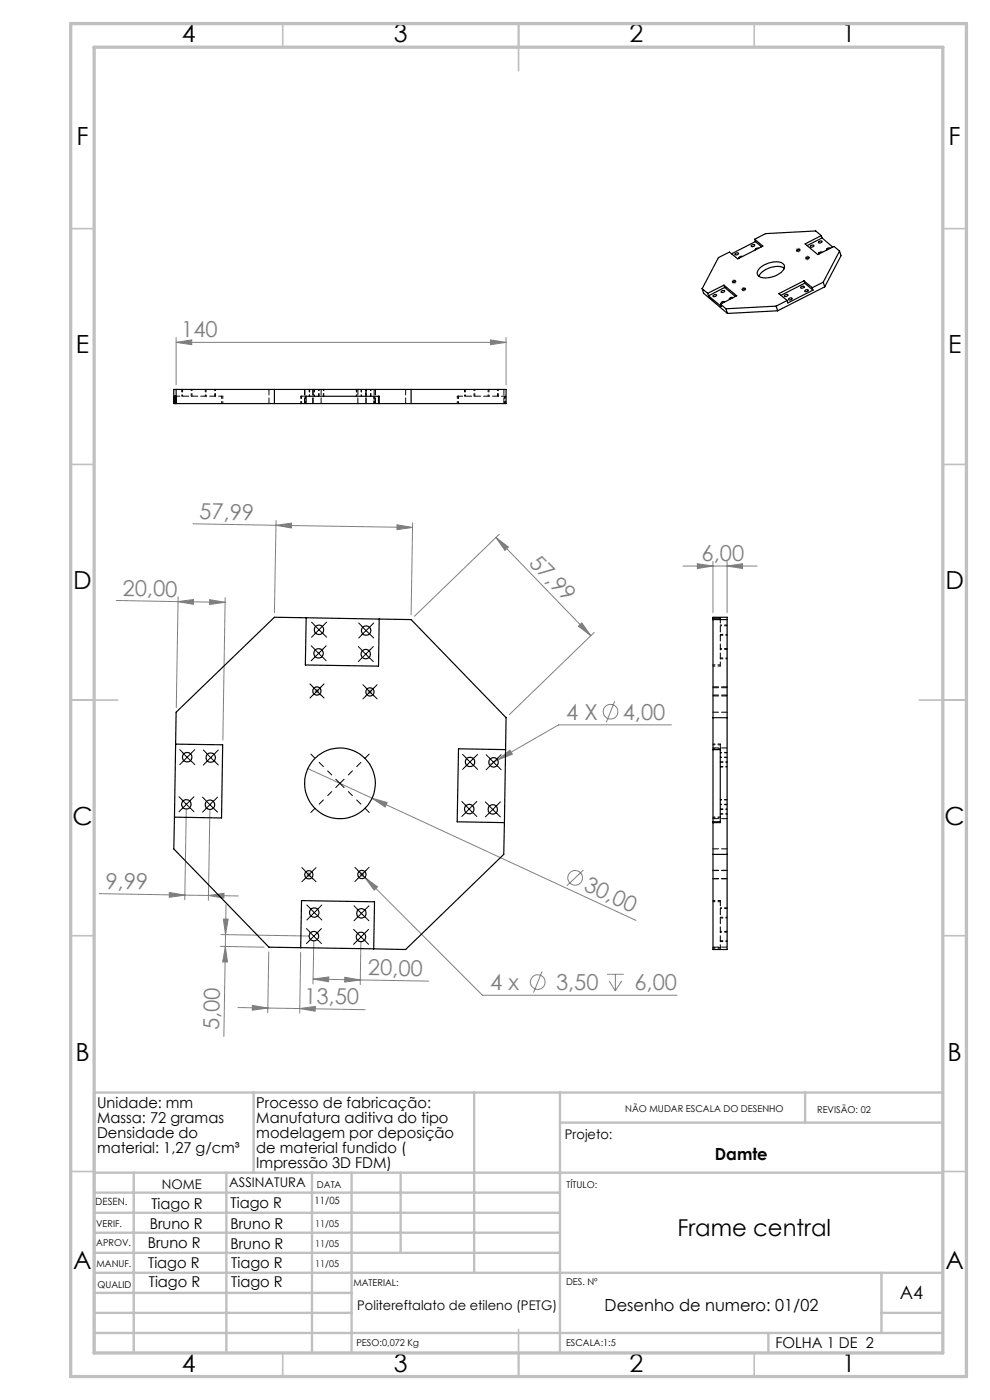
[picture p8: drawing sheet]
<svg xmlns="http://www.w3.org/2000/svg" width="210mm" height="297mm" viewBox="0 0 210 297" stroke-linecap="round" stroke-linejoin="round" font-family="sans-serif">
<g fill="none" stroke="#808080" stroke-width=".21">
<path d="M155.2 59.8h1M155.4 59.4l.7 .7M155.7 59.2v1.1M156.1 59.4l-.7 .7M168.8 53.1h1M168.9 52.7l.8 .7M169.3 52.6v1M169.7 52.7l-.8 .7M170.8 54.7h1M170.9 54.4l.7 .7M171.3 54.2v1M171.6 54.4l-.7 .7"/>
<path d="M37.4 72.6l3.3-.5v1zM37.4 71.6v10M37.4 72.6h70M104 72.1l3.4 .5-3.4 .5zM107.4 71.6v10M157.3 61.3h1M157.4 61l.7 .7M157.8 60.9v.9M158.1 61l-.7 .7M40.9 111.1l17.6 .3M58.5 111.4l29 .5M58.5 111.4l3.3-.4v1z"/>
<path d="M58.6 110.4l-.4 19.6M84.2 111.3l3.3 .6-3.3 .5zM87.5 110.9l-.3 19.5M105.2 114l20.1 20.9M105.2 114l2.6 2.1-.7 .7zM105.9 113.3l-18 17.4M147.9 119.6l3.3 .5-3.3 .5zM151.2 119.1v10.9M154.2 119.1v10.9M24.7 127.4l13 .2M37.7 127.6l3.4-.4-.1 1zM37.7 127.6l10.1 .2"/>
<path d="M37.8 126.6l-.4 23.5M44.4 127.2l3.4 .6-3.4 .4zM47.8 126.8l-.5 30.2M122.7 132.9l.7-.8 1.9 2.8zM126 134.2l-17.9 17.4M144.9 120.1h15.7M154.2 120.1l3.3-.5v1zM66.7 146.6h1M66.9 146.3l.7 .7M67.2 146.1v1M67.6 146.3l-.7 .7M78 146.8h1"/>
<path d="M78.1 146.4l.7 .7M78.5 146.3v1M78.8 146.4l-.7 .7M130.4 148.8l-1.8 4.4M142.4 153.8h-23.9l-12.9 7.4M39.5 171.6l-.3 19.3M44.5 171.7l-.3 19.3M65.3 163.1l13.6 6.2M78.9 169.3l3.2 .9-.4 1zM78.9 169.3l56 26M105.6 161.2l2.6-2.1 .5 .9zM105.6 161.2l-1.8 1"/>
<path d="M21.1 189.6l18.1 .3M35.9 189.3l3.3 .6-3.3 .5zM39.2 189.9l5 .1M44.2 190l3.3-.5v1zM44.2 190l6.4 .1M46.8 198.3l18.8 .3M47.4 195h1l-.6 3.3zM47.8 198.3v2.5M47.9 191.9l-.1 6.4M65 185.6h1M65.2 185.2l.7 .7M65.5 185.1v1"/>
<path d="M65.9 185.2l-.7 .7M66.6 199.6l-.2 9.1M76.2 184.9l1.2 1.3M76.3 185.5h1M76.6 199.8l-.2 9.1M76.8 185v1M77.1 185.2l-.7 .7M77.4 186.2l2.7 1.9-.7 .7zM77.4 186.2l24.9 24.9h41.3M123.8 184.6l-3.5 3.3M46.8 200.8l9.2 .1M47.8 200.8l-.3 19.1"/>
<path d="M47.8 200.8l.5 3.3h-1.1zM50.5 213.7l26.9 .5M53.5 213.3l3.3 .6-3.3 .4zM57 201.9l-.2 12.9M63.6 214l3.3-.5v1zM63.8 202.1l-.2 12.8M66.4 207.7l10 .2M66.4 207.7l3.3-.4v1zM73.1 207.3l3.3 .6-3.3 .4zM76.4 207.9l14.5 .2M115 206.1l-1.8 4.5M128.8 206.7h3.5"/>
<path d="M129.2 208.1l1.3 2.1M130.5 206.7v3.5M131.9 208.1l-1.4 2.1"/>
<circle cx="129.5" cy="151" r="1.55"/>
<circle cx="122" cy="186.2" r="1.55"/>
<circle cx="114.1" cy="208.3" r="1.55"/>
</g>
<g fill="none" stroke="#c0c0c0" stroke-width=".35">
<path d="M60 5v5M110 5v10M160 5v5M15 48.5h5M200 48.5h5M15 98.5h5M200 98.5h5M15 148.5h10M195 148.5h10M15 198.5h5M200 198.5h5M15 248.5h5"/>
<path d="M200 248.5h5M60 287v5M110 282v10M160 287v5"/>
</g>
<g fill="none" stroke="#c0c0c0" stroke-width=".5">
<path d="M53.8 231.8v17M100.6 231.8v38.2M118.8 231.8v55.2M118.8 238.2h81.2M170.8 231.8v6.4M200 231.8h-180v55.2M20 248.8h180M20 257.3h98.8M20 253h98.8M28.4 248.8v38.2M48 248.8v38.2M66.2 248.8v38.2"/>
<path d="M74.6 248.8v38.2M85 248.8v17M20 265.8h98.8M20 261.5h98.8M20 278.5h54.6M20 274.3h54.6M20 270h180M187 278.5h13M187 270v12.8M20 282.8h180M163 282.8v4.2"/>
</g>
<path d="M15 5h190v287h-190zM20 10h180v277h-180z" fill="none" stroke="#c0c0c0" stroke-width=".7"/>
<path d="M70.4 164.4l-4.5-4.4M70.4 167.9l-4.5 4.5M73.9 167.9l4.4 4.5M73.9 164.4l4.4-4.4" fill="none" stroke="#000" stroke-width=".21" stroke-dasharray="15.2 1.3 1.3 1.3" stroke-dashoffset="14"/>
<g fill="none" stroke="#000" stroke-width=".21" stroke-dasharray="15.2 1.3 1.3 1.3">
<path d="M66.7 137.7l-.7-.7M66.7 139.5l-.7 .7M66.8 132.7l-.7-.7M66.8 134.5l-.7 .7M68.5 139.5l.7 .7M68.5 137.7l.7-.7M68.6 134.5l.7 .7M68.6 132.7l.7-.7M76.7 137.9l-.7-.7M76.7 139.6l-.7 .7M76.8 132.9l-.7-.7M76.8 134.6l-.7 .7"/>
<path d="M78.5 139.6l.7 .7M78.5 137.9l.7-.7M78.6 134.6l.7 .7M78.6 132.9l.7-.7M38.8 159.7l-.7-.7M40.6 159.7l.7-.7M43.8 159.8l-.7-.7M45.6 159.8l.7-.7M66.4 145.7l-.7-.6M66.4 147.5l-.7 .6M68.1 147.5l.6 .6M68.1 145.7l.6-.6"/>
<path d="M77.6 145.9l-.6-.6M77.6 147.7l-.6 .6M79.4 147.7l.6 .6M79.4 145.9l.6-.6M38.7 169.7l-.7-.7M38.7 171.5l-.7 .7M38.8 161.5l-.7 .7M40.4 171.5l.7 .7M40.4 169.7l.7-.7M40.6 161.5l.7 .7M43.7 169.8l-.7-.7M43.7 171.6l-.7 .7"/>
<path d="M43.8 161.6l-.7 .7M45.4 171.6l.7 .7M45.4 169.8l.7-.7M45.6 161.6l.7 .7M98.7 170.7l-.7-.7M98.7 172.5l-.7 .7M98.8 160.7l-.7-.7M98.8 162.5l-.7 .7M100.4 172.5l.7 .7M100.4 170.7l.7-.7M100.6 162.5l.7 .7M100.6 160.7l.7-.7"/>
<path d="M103.7 170.8l-.7-.7M103.7 172.6l-.7 .7M103.8 160.8l-.7-.7M103.8 162.6l-.7 .7M105.4 172.6l.7 .7M105.4 170.8l.7-.7M105.6 162.6l.7 .7M105.6 160.8l.7-.7M64.7 184.7l-.7-.6M64.7 186.4l-.7 .7M65.7 197.7l-.7-.7M65.7 199.5l-.7 .7"/>
<path d="M65.8 192.7l-.7-.7M65.8 194.5l-.7 .7M66.4 186.4l.6 .7M66.4 184.7l.6-.6M67.5 199.5l.7 .7M67.5 197.7l.7-.7M67.6 194.5l.7 .7M67.6 192.7l.7-.7M75.7 197.9l-.7-.7M75.7 199.6l-.7 .7M75.8 192.9l-.7-.7M75.8 194.6l-.7 .7"/>
<path d="M75.9 184.6l-.6-.6M75.9 186.4l-.6 .6M77.5 199.6l.7 .7M77.5 197.9l.7-.7M77.6 194.6l.7 .7M77.6 192.9l.7-.7M77.7 186.4l.6 .6M77.7 184.6l.6-.6"/>
</g>
<g fill="none" stroke="#000" stroke-width=".21">
<path d="M66.7 137.7l1.8 1.8M66.8 132.7l1.7 1.8M68.5 137.7l-1.8 1.8M68.5 132.7l-1.7 1.8M76.7 137.9l1.8 1.8M76.8 132.9l.8 .9M77.6 133.8l-.8 .9M77.6 133.8l1 .9M78.5 137.9l-1.8 1.8M78.6 132.9l-1 .9M38.8 159.8l.9 .9M40.6 159.8l-.9 .9"/>
<path d="M43.8 159.8l1.8 1.8M45.6 159.8l-1.8 1.8M66.4 145.7l1.7 1.8M68.1 145.7l-1.7 1.8M77.6 145.9l1.7 1.8M79.3 145.9l-1.7 1.8M38.7 169.8l1.7 1.7M39.7 160.7l-.9 .8M39.7 160.7l.9 .8M40.4 169.8l-1.7 1.7M43.6 169.8l1.8 1.8M45.4 169.8l-1.8 1.8"/>
<path d="M71.2 165.3l1.8 1.8M73 165.3l-1.8 1.8M98.6 170.7l.9 .9M98.8 160.8l1.8 1.7M99.5 171.6l-.9 .9M99.5 171.6l.9 .9M100.4 170.7l-.9 .9M100.6 160.8l-1.8 1.7M103.6 170.8l1.8 1.8M103.8 160.8l1.8 1.8M105.4 170.8l-1.8 1.8M105.6 160.8l-1.8 1.8"/>
<path d="M64.6 184.7l1.8 1.8M65.7 197.7l1.8 1.8M65.8 192.7l1.8 1.8M66.4 184.7l-1.8 1.8M67.5 197.7l-1.8 1.8M67.6 192.7l-1.8 1.8M75.7 197.9l1.8 1.7M75.8 192.9l1.7 1.8M75.9 184.6l1.7 1.8M77.5 197.9l-1.8 1.7M77.5 192.9l-1.7 1.8M77.6 184.6l-1.7 1.8"/>
</g>
<g fill="#808080">
<path d="M78.9 169.3l3.2 .9-.4 1z"/>
<path d="M122.7 132.9l.7-.8 1.9 2.8zM105.2 114l2.6 2.1-.7 .7z"/>
<path d="M44.4 127.2l3.4 .6-3.4 .4zM37.7 127.6l3.4-.4-.1 1z"/>
<path d="M84.2 111.3l3.3 .6-3.3 .5zM58.5 111.4l3.3-.4v1z"/>
<path d="M63.6 214l3.3-.5v1zM53.5 213.3l3.3 .6-3.3 .4z"/>
<path d="M105.6 161.2l3.1-1.2-.5-.9zM77.4 186.2l2 2.6 .7-.7z"/>
<path d="M104 72.1l3.4 .5-3.4 .5zM37.4 72.6l3.3-.5v1z"/>
<path d="M47.4 195h1l-.6 3.3zM47.8 200.8l.5 3.3h-1.1z"/>
<path d="M35.9 189.3l3.3 .6-3.3 .5zM44.2 190l3.3-.5v1z"/>
<path d="M66.4 207.7l3.3-.4v1zM73.1 207.3l3.3 .6-3.3 .4z"/>
<path d="M147.9 119.6l3.3 .5-3.3 .5zM154.2 120.1l3.3-.5v1z"/>
</g>
<g fill="none" stroke="#000" stroke-width=".25">
<path d="M155.4 59.7l.2-.1a.23 .23 0 0 1 .3-.1 .23 .23 0 0 1 .1 .3l-.5 .1zM156 53.8l.6-.1a.34 .34 0 0 1-.3 .4 .34 .34 0 0 1-.4-.2zM157.5 54.4h-.5l-.2 .2v.2M159.5 52l.1-.1a.25 .25 0 0 1 .3-.1 .25 .25 0 0 1 .2 .3l-.2 .1a.32 .32 0 0 1-.3 .2 .32 .32 0 0 1-.3-.3zM160.1 50.8l1.7 1.4-5.3 2.7-1.8-1.4-2.3 1.1-3.5 6.6M160.1 50.8l.1 .5M160.2 51.3l-5 2.5M160.2 51.3l1.3 1M160.9 52.7l-.3-.1a.29 .29 0 0 0-.3 .1 .29 .29 0 0 0 0 .3M161 57a4.9 4.9 0 0 1 4.9-1.2 1.02 1.02 0 0 1 0 1.8 4.8 4.8 0 0 1-4.9 1 1 1 0 0 1 0-1.6zM166.4 56.9a4.6 4.6 0 0 0-5.4 1.7M169.1 53l.1-.1a.25 .25 0 0 1 .3-.1 .25 .25 0 0 1 .2 .3l-.3 .1a.25 .25 0 0 1-.2 .1 .25 .25 0 0 1-.2-.2z"/>
<path d="M170.5 59.6l1.8 1.4M170.5 59.6l-5.3 2.7 1.8 1.4M170.5 59.6l.2 .5M171 54.7l.1-.1a.25 .25 0 0 1 .3-.1 .25 .25 0 0 1 .2 .2l-.2 .2a.23 .23 0 0 1-.3 .1 .23 .23 0 0 1-.1-.3zM172 52.1l.3-.1a.21 .21 0 0 1 .3 .1 .21 .21 0 0 1-.2 .2 .28 .28 0 0 1-.3 .2 .28 .28 0 0 1-.2-.3zM173.7 51.3l.2-.2a.26 .26 0 0 1 .3 0 .26 .26 0 0 1 .2 .2l-.6 .3-.2-.1zM174.2 50l-1.2-1-10.6 .6-2.3 1.2M174.2 50l-3.4 1.7 2.7 2.3 3.4-1.7 1.2 1M174.2 50l.2 .5M174.4 53.5h-.4a.28 .28 0 0 0-.3 .1 .28 .28 0 0 0 0 .3M174.4 50.5l-3.2 1.6M174.4 50.5l2.2 1.9"/>
<path d="M174.6 59.9l-2.3 1.1M174.6 59.9l.3 1M176.1 52.7l-.3-.1a.28 .28 0 0 0-.4 .1 .28 .28 0 0 0 0 .3M178.1 53.3l-3.5 6.6M178.1 53.3l.3 1-3.5 6.6M148.9 61.2l1.2 1M148.9 61.2l.4 1 5 4.3M150.1 62.2l.2 .6M150.3 62.8l2.7 2.2-.2-.5M151.3 62.6h.1a.28 .28 0 0 1 .4-.2 .28 .28 0 0 1 .2 .3l-.7 .2zM152.8 64.5l1.2 1M153 61.8l.2-.1a.25 .25 0 0 1 .3-.1 .25 .25 0 0 1 .2 .2l-.4 .3a.2 .2 0 0 1-.3 0 .2 .2 0 0 1 0-.3z"/>
<path d="M153.6 60.5l2.7 2.3-3.5 1.7M153.6 60.5l-3.5 1.7M153.6 60.5l.1 .5M153.7 61l2.3 1.9M153.7 61l-3.4 1.8M153.7 64.1l-.3-.1a.28 .28 0 0 0-.3 .1 .28 .28 0 0 0 0 .3M154 65.5l.3 1M155.5 63.2l-.4-.1a.28 .28 0 0 0-.3 .1 .28 .28 0 0 0 0 .3M157.5 61.3l.5-.1a.26 .26 0 0 1-.2 .3 .26 .26 0 0 1-.3-.2zM164.6 64.9l-10.6 .6M164.6 64.9l.4 1M165 65.9l-10.7 .6"/>
<path d="M166.4 62.7l.2-.2a.28 .28 0 0 1 .3-.1 .28 .28 0 0 1 .2 .2l-.3 .3a.24 .24 0 0 1-.3 0 .24 .24 0 0 1-.1-.2zM167 63.7l-2.4 1.2M167.3 63.4l.2-.2a.26 .26 0 0 1 .3-.1 .26 .26 0 0 1 .2 .3l-.3 .2a.26 .26 0 0 1-.3 .1 .26 .26 0 0 1-.1-.3zM169.9 60.9l.2-.2a.25 .25 0 0 1 .3 0 .25 .25 0 0 1 .2 .2l-.4 .2a.2 .2 0 0 1-.3 .1 .2 .2 0 0 1 0-.3zM170.7 60.1l-5 2.5M170.7 60.1l1.7 1.5M170.7 61.6l.4-.1a.21 .21 0 0 1 .3 0 .21 .21 0 0 1-.2 .3 .25 .25 0 0 1-.3 .1 .25 .25 0 0 1-.2-.2zM172.3 61l.1 .6M172.4 61.6l-5.3 2.7-.1-.6M174.9 60.9l-9.9 5M36.9 82.6h70.5v3h-70.5zM37 85.6v-1.5h.3v1.5"/>
<path d="M37.4 82.6v3M58.2 82.6v3M64.9 85.6v-1.5h15.5v1.5M80.3 84.1v1.5M87.2 82.6v3M64.9 131.1l-6.7-.2-20.8 20.2-.1 6.8M64.9 131.1l-.1 10 15.5 .2 .1-10M64.9 131.1l15.5 .2M80.4 131.3l6.8 .1 20.2 20.9-.4 22.2M151.2 131.1h1.6v.2h-1.6M151.2 130.9h3v70.5h-3zM151.2 131.4h3"/>
<path d="M37.3 157.9l9.9 .1-.2 15.5-10-.1M37.3 157.9l-.3 15.5M107.2 159l-9.9-.1-.3 15.4 10 .2M151.2 159h1.6v15.5h-1.6M151.2 152.3h3M37 173.4l-.1 6.7 20.1 20.8 22.3 .4M107 174.5l-.1 6.8-20.9 20.1-6.7-.1M151.2 174.3h1.6M151.2 181.3h3M63.8 201l.2-9.9 15.4 .2-.1 10"/>
<circle cx="67.6" cy="138.6" r=".99"/>
<circle cx="67.7" cy="133.6" r=".99"/>
<circle cx="77.6" cy="138.8" r="1"/>
<circle cx="77.7" cy="133.8" r="1"/>
<circle cx="67.2" cy="146.6" r=".87"/>
<circle cx="78.5" cy="146.8" r=".89"/>
<circle cx="39.5" cy="170.6" r=".99"/>
<circle cx="39.7" cy="160.6" r="1.01"/>
<circle cx="44.5" cy="170.7" r="1"/>
<circle cx="44.7" cy="160.7" r=".99"/>
<circle cx="72.1" cy="166.2" r="7.5"/>
<circle cx="99.5" cy="171.6" r="1"/>
<circle cx="99.7" cy="161.6" r=".99"/>
<circle cx="104.5" cy="171.7" r=".99"/>
<circle cx="104.7" cy="161.7" r="1.01"/>
<circle cx="65.5" cy="185.6" r=".87"/>
<circle cx="66.6" cy="198.6" r=".99"/>
<circle cx="66.7" cy="193.6" r="1"/>
<circle cx="76.6" cy="198.8" r="1.01"/>
<circle cx="76.7" cy="193.8" r=".99"/>
<circle cx="76.8" cy="185.5" r=".88"/>
</g>
<path d="M64 84h-.2M65 84h-.2M97.3 84h-.3M152.8 159v-.2M152.8 158v-.2M152.8 191.3v-.3" fill="none" stroke="#000" stroke-width=".21" stroke-dasharray="1.3 .6"/>
<g fill="none" stroke="#000" stroke-width=".21" stroke-dasharray="1.3 .6" stroke-dashoffset=".8">
<path d="M47 84v1.6M47.3 84v1.6M63.8 84v1.6M64 84v1.6M64.8 84v1.6M79.3 84v1.6M79.5 84v1.6M97 84v1.6M97.3 84v1.6M107 84v1.6M107.3 85.6v-1.6M152.8 158.8h-1.6"/>
<path d="M152.8 141h-1.6M152.8 141.3h-1.6M152.8 157.8h-1.6M152.8 158h-1.6M152.8 173.3h-1.6M152.8 173.5h-1.6M152.8 191.3h-1.6M152.8 191h-1.6M152.8 201.3h-1.6M152.8 201h-1.6"/>
</g>
<path d="M47.3 84h-10M64.8 84h-.8M107.3 84h-10M152.8 141.3v-10M152.8 158.8v-.8M152.8 201.3v-10" fill="none" stroke="#000" stroke-width=".21" stroke-dasharray="1.3 .6" stroke-dashoffset=".4"/>
<g fill="none" stroke="#000" stroke-width=".21" stroke-dasharray="1.3 .6" stroke-dashoffset=".1">
<path d="M57.1 85.6v-3M64.6 82.6v3M64.7 82.6v3M66.4 82.6v3M66.4 85.6v-3M68.1 85.6v-3M75.9 82.6v3M77.6 82.6v3M77.7 85.6v-3M79.4 85.6v-3M79.6 85.6v-3M86 85.6v-3"/>
<path d="M106.9 85.6v-3M151.2 151.1h3M151.2 147.6h3M151.2 147.5h3M154.2 158.7h-3M154.2 145.9h-3M154.2 145.7h-3M151.2 173.7h3M151.2 180.1h3M151.2 186.4h3M154.2 184.6h-3M154.2 184.7h-3"/>
<path d="M151.2 200.9h3"/>
</g>
<g fill="none" stroke="#000" stroke-width=".21" stroke-dasharray="1.3 .6" stroke-dashoffset=".7">
<path d="M38.6 82.6v1.4M38.7 82.6v1.4M40.6 84v-1.4M40.7 84v-1.4M43.5 82.6v1.4M43.7 82.6v1.4M45.5 84v-1.4M45.7 84v-1.4M65.6 82.6v1.4M65.7 82.6v1.4M66.6 82.6v1.4M66.7 82.6v1.4"/>
<path d="M67.6 84v-1.4M67.7 84v-1.4M68.6 84v-1.4M68.7 84v-1.4M75.6 82.6v1.4M75.7 82.6v1.4M76.6 82.6v1.4M76.7 82.6v1.4M77.6 84v-1.4M77.7 84v-1.4M78.6 84v-1.4M78.7 84v-1.4"/>
<path d="M98.6 82.6v1.4M98.7 82.6v1.4M100.6 84v-1.4M100.7 84v-1.4M103.5 82.6v1.4M103.7 82.6v1.4M105.5 84v-1.4M105.7 84v-1.4M152.8 134.8h1.4M152.8 139.8h1.4M152.8 134.6h1.4M152.8 139.6h1.4"/>
<path d="M154.2 132.8h-1.4M154.2 137.8h-1.4M154.2 132.6h-1.4M154.2 137.6h-1.4M154.2 159.7h-1.4M154.2 159.6h-1.4M152.8 162.7h1.4M152.8 172.7h1.4M152.8 162.6h1.4M152.8 172.6h1.4M152.8 161.7h1.4M152.8 171.7h1.4"/>
<path d="M152.8 161.6h1.4M152.8 171.6h1.4M154.2 160.7h-1.4M154.2 170.7h-1.4M154.2 160.6h-1.4M154.2 170.6h-1.4M154.2 169.7h-1.4M154.2 169.6h-1.4M152.8 194.7h1.4M152.8 199.7h1.4M152.8 194.6h1.4M152.8 199.6h1.4"/>
<path d="M154.2 192.7h-1.4M154.2 197.7h-1.4M154.2 192.6h-1.4M154.2 197.6h-1.4"/>
</g>
<g font-size="5.3">
<text x="38.5" y="9">4</text>
<text x="83.5" y="9">3</text>
<text x="133.6" y="9">2</text>
<text x="178.6" y="9">1</text>
<text x="16.2" y="30.7">F</text>
<text x="201.2" y="30.7">F</text>
<text x="16.1" y="75">E</text>
<text x="201.1" y="75">E</text>
<text x="15.5" y="125">D</text>
<text x="200.5" y="125">D</text>
<text x="15.4" y="175">C</text>
<text x="200.4" y="175">C</text>
<text x="16" y="225">B</text>
<text x="201" y="225">B</text>
<text x="15.5" y="269.2">A</text>
<text x="200.5" y="269.2">A</text>
<text x="38.5" y="291">4</text>
<text x="83.5" y="291">3</text>
<text x="133.6" y="291">2</text>
<text x="178.6" y="291">1</text>
</g>
<text font-size="4.9" x="143.7" y="262.1">Frame central</text>
<g font-size="4.7" fill="#808080">
<text x="38.4" y="71.6">140</text>
<text x="42.3" y="110.1" transform="rotate(1 42.3 110.1)">57,99</text>
<text x="112" y="119.6" transform="rotate(46 112 119.6)">57,99</text>
<text x="148.8" y="119.1">6,00</text>
<text x="26" y="126.4" transform="rotate(1 26 126.4)">20,00</text>
<text x="120.1" y="152.7">4 X</text>
<text x="132.1" y="152.7">4,00</text>
<text x="22.4" y="188.6" transform="rotate(1 22.4 188.6)">9,99</text>
<text x="123.6" y="188.8" transform="rotate(25 123.6 188.8)">30,00</text>
<text x="78" y="206.9" transform="rotate(1 78 206.9)">20,00</text>
<text x="64.5" y="212.9" transform="rotate(1 64.5 212.9)">13,50</text>
<text x="104" y="210">4 x</text>
<text x="117.9" y="210">3,50</text>
<text x="134.6" y="210">6,00</text>
<text x="46.5" y="218.6" transform="rotate(-89 46.5 218.6)">5,00</text>
</g>
<text font-size="3.9" x="190.9" y="275.5">A4</text>
<g font-size="3.5">
<text x="151.6" y="246.1">Damte</text>
<text x="128.3" y="278">Desenho de numero: 01/02</text>
</g>
<g font-size="3.2">
<text x="20.6" y="235">Unidade: mm</text>
<text x="20.6" y="238.2">Massa: 72 gramas</text>
<text x="54.4" y="235">Processo de fabricação:</text>
<text x="54.4" y="238.2">Manufatura aditiva do tipo</text>
<text x="20.6" y="241.3">Densidade do</text>
<text x="20.6" y="244.5">material: 1,27 g/cm³</text>
<text x="54.4" y="241.4">modelagem por deposição</text>
<text x="54.4" y="244.5">de material fundido (</text>
<text x="54.4" y="247.7">Impressão 3D FDM)</text>
<text x="32.1" y="256.4">Tiago R</text>
<text x="48.9" y="256.2">Tiago R</text>
<text x="31.8" y="260.6">Bruno R</text>
<text x="48.9" y="260.6">Bruno R</text>
<text x="31.3" y="264.7">Bruno R</text>
<text x="31.4" y="269.1">Tiago R</text>
<text x="48.9" y="264.9">Bruno R</text>
<text x="49" y="269">Tiago R</text>
<text x="31.6" y="273">Tiago R</text>
<text x="49" y="272.9">Tiago R</text>
<text x="164.5" y="286">FOLHA 1 DE 2</text>
</g>
<g font-size="2.8">
<text x="119.8" y="241.7">Projeto:</text>
<text x="48.6" y="251.8">ASSINATURA</text>
<text x="34.3" y="252.1">NOME</text>
<text x="75.8" y="277.9">Politereftalato de etileno (PETG)</text>
</g>
<g font-size="2.1">
<text x="20.2" y="255.7">DESEN.</text>
<text x="66.7" y="255.4">11/05</text>
</g>
<g font-size="2">
<text x="132.6" y="236">NÃO MUDAR ESCALA DO DESENHO</text>
<text x="173.3" y="236.2">REVISÃO: 02</text>
<text x="67.2" y="251.9">DATA</text>
<text x="120.2" y="251.9">TÍTULO:</text>
<text x="20.4" y="260.3">VERIF.</text>
<text x="66.9" y="260.3">11/05</text>
<text x="20.4" y="264.4">APROV.</text>
<text x="20.5" y="268.8">MANUF.</text>
<text x="66.9" y="264.6">11/05</text>
<text x="66.9" y="268.7">11/05</text>
<text x="20.7" y="273.1">QUALID</text>
<text x="75" y="272.9">MATERIAL:</text>
<text x="120.1" y="272.5">DES. Nº</text>
<text x="75.6" y="285.5">PESO:0,072 Kg</text>
<text x="120.1" y="285.6">ESCALA:1:5</text>
</g>
</svg>
